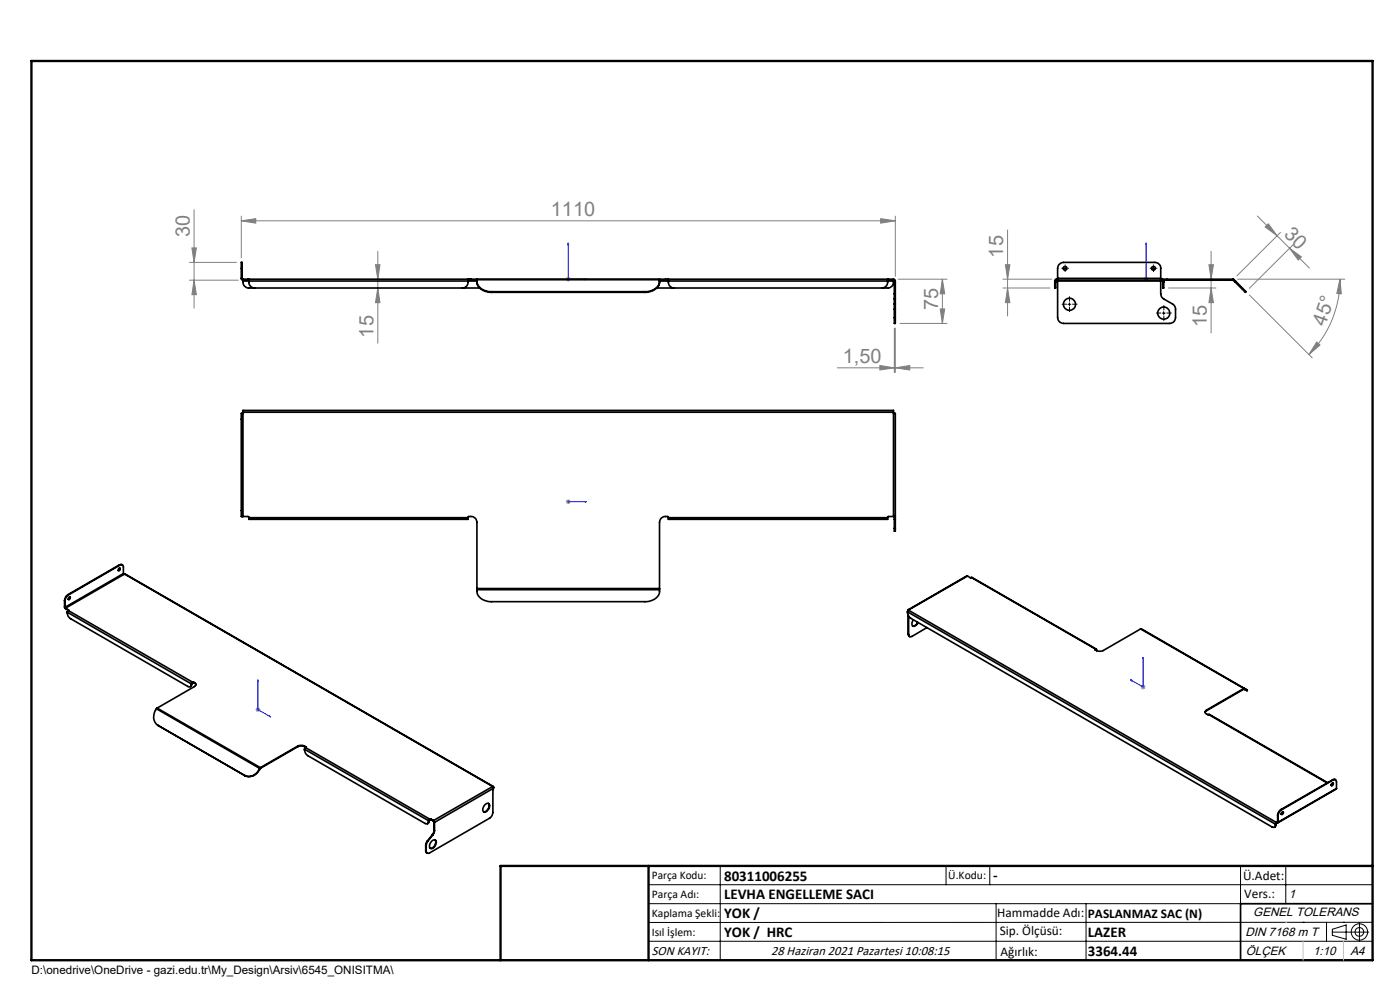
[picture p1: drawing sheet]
<svg xmlns="http://www.w3.org/2000/svg" width="297mm" height="210mm" viewBox="0 0 297 210" stroke-linecap="round" stroke-linejoin="round" font-family="sans-serif">
<g fill="none" stroke="#000" stroke-width=".21">
<path d="M225.6 56.9h.7M226 56.6v.6M244.4 56.9h.6M244.7 56.6v.6M226.6 64.5h.6M226.9 64.2v.7M246.6 66.4h.6M246.9 66.1v.6M137.6 187.7h153.6M137.6 191.7h153.6M137.6 199.7h153.6M152.8 183.7v20"/>
<path d="M200.7 183.7v4M210 183.7v4M211.3 191.7v12M230.4 191.7v12M263.2 183.7v20M272.8 183.7v8M276.4 195.6h.1M281.4 195.6v4.1M282.6 197.7h7.8M282.6 197.1l3-.9v3l-3-.8zM285 195.6h.1M288.4 195.8v3.8"/>
<path d="M291.2 195.6l-153.6 .1"/>
<circle cx="288.4" cy="197.7" r="1.74"/>
<circle cx="288.4" cy="197.7" r=".93"/>
</g>
<g fill="none" stroke="#808080" stroke-width=".21">
<path d="M40.2 59.4h10.4M40.2 55.7h10M40.7 52.6h1l-.5 3.1zM41.2 59.4l.5 3.1h-1zM41.2 44.5v20.9M51.2 46.8l3.1-.4v.9zM51.2 45.9v8.8M51.2 46.8h138.7M79.7 56.2h.9l-.4 3zM80.2 53.3v19.5M120.1 59.2h.9M120.2 58.9l.7 .7"/>
<path d="M120.5 58.7v1M120.9 58.9l-.7 .7M186.8 46.4l3.1 .4-3.1 .5zM189.9 45.9v12.7M190.5 59.2h10.4M199.9 59.2v9.4M199.9 59.2l.5 3.1h-.9zM212.8 59.2h10.3M213.3 56.2h.9l-.5 3zM213.7 48.8v18.2M242.6 59.2h1M242.8 58.9l.7 .7"/>
<path d="M243.1 58.7v1M243.5 58.9l-.7 .7M256.5 56.2h.9l-.5 3zM256.9 53.3v17.3M262.5 59.2h22.8M266.7 45.8l4.2 4.2M268.4 48.1l.7-.6 1.8 2.5zM270.9 50l6.9 6.9M271.6 49.3l-9.2 9.2M273.6 52.7l2.5 1.8-.7 .7zM274.3 52l-9.3 9.2M284.3 59.2l.3 3.1h-1z"/>
<path d="M284.3 59.2a22.4 22.4 0 0 1-6.6 16M80.2 61.1l.4 3.1h-.9zM177.6 78h18.3M186.7 77.5l3 .5-3 .5zM189.7 69.6v9.4M189.9 78l3.1-.5v1zM189.9 69.6v9.4M190.9 68.6h10M199.5 65.5h.9l-.5 3.1zM212.8 61.1h9.9M213.7 61.1l.5 3.1h-.9zM247.9 61.1h10.1"/>
<path d="M256.9 61.1l.5 3.1h-.9zM265 62.6l13.4 13.3M279.3 72.6l.7 .6-2.3 2zM120.1 106.4h.9M120.2 106.1l.7 .7M120.5 105.9v1M120.9 106.1l-.7 .7M54.2 150.5h1M54.4 150.2l.7 .7M54.7 150v1M55.1 150.2l-.7 .7M242 145.7h1"/>
<path d="M242.1 145.4l.8 .7M242.5 145.2v1.1M242.9 145.4l-.8 .7"/>
</g>
<g fill="none" stroke="#00f" stroke-width=".21">
<path d="M120.5 51.5l.1 .4h-.2zM120.5 51.5v7.7h3.9M124 59.2h.4l-.4 .1zM243.1 59.2v.1zM243.1 51.5v.4v-.4M243.1 59.2h.1M243.1 51.5v7.7M120.4 106.4h.3zM120.5 106.4h.1M120.5 106.4h3.9M124.4 106.4h-.4h.4M242.5 139.4l.1 .4-.2-.1z"/>
<path d="M242.5 139.4v6.3l-2.7-1.5M54.7 144.2l.1 .4-.2-.1zM54.7 144.2v6.3l2.7 1.6M57.2 151.8l.2 .3-.2-.1zM239.8 144.2h.3v.2z"/>
</g>
<g fill="none" stroke="#000" stroke-width=".21" stroke-dasharray="15.2 1.3 1.3 1.3">
<path d="M225.3 56.9h-.1M226 56.3v-.1M226 57.5v.1M226.6 56.9h.1M244.1 56.9h-.1M244.7 56.3v-.1M244.7 57.5v.1M245.3 56.9h.1M226.3 64.5h-1M226.9 63.9v-1M226.9 65.2v.9M227.5 64.5h1"/>
<path d="M246.3 66.4h-1M246.9 65.8v-1M246.9 67v1M247.5 66.4h1"/>
</g>
<path d="M106.2 203.7h185" fill="none" stroke="#000" stroke-width=".25"/>
<path d="M291.2 191.7h-28v12" fill="none" stroke="#000" stroke-width=".35"/>
<path d="M6.7 12.9h284.5v190.8h-284.5zM137.6 183.7v20M291.2 183.7h-185v20" fill="none" stroke="#000" stroke-width=".5"/>
<path d="M261.5 59.3l.1 .1M261.6 59.2l.1 .1M261.7 59.4h.1M261.7 59.2h.1M272.8 195.6h.1M276.4 199.7v4M285 199.7v4" fill="none" stroke="#c0c0c0" stroke-width=".21"/>
<path d="M268.4 48.1l.7-.6 1.8 2.5zM273.6 52.7l2.5 1.8-.7 .7z" fill="#808080"/>
<g fill="#00f">
<path d="M57.2 151.8l.2 .3-.2-.1zM54.7 144.2l.1 .4-.2-.1zM124 59.2h.4l-.4 .1zM120.5 51.5l.1 .4h-.2z"/>
<path d="M243.1 59.2v.1zM243.1 51.5v.4z"/>
<path d="M124 106.4h.4zM120.4 106.4h.3zM239.8 144.2l.3 .2v-.2zM242.5 139.4l-.1 .3 .2 .1z"/>
</g>
<g fill="#808080">
<path d="M51.2 46.8l3.1-.4v.9zM186.8 46.4l3.1 .4-3.1 .5z"/>
<path d="M189.9 78l3.1-.5v1zM186.7 77.5l3 .5-3 .5z"/>
<path d="M279.3 72.6l.7 .6-2.3 2zM284.3 59.2l.3 3.1h-1z"/>
<path d="M80.2 61.1l.4 3.1h-.9zM79.7 56.2h.9l-.4 3z"/>
<path d="M41.2 59.4l.5 3.1h-1zM40.7 52.6h1l-.5 3.1z"/>
<path d="M199.9 59.2l.5 3.1h-.9zM199.5 65.5h.9l-.5 3.1z"/>
<path d="M213.3 56.2h.9l-.5 3zM213.7 61.1l.5 3.1h-.9zM256.5 56.2h.9l-.5 3zM256.9 61.1l.5 3.1h-.9z"/>
</g>
<g fill="none" stroke="#000" stroke-width=".35">
<path d="M51.2 59v.3l.3 .1M51.2 56.9v-1.2h.2v1.2M51.2 59h.2M51.2 56.9h.2M51.2 56.9v2.1M51.4 59l.1 .2M51.4 56.9v2.1M51.5 59.4v.2M51.5 59.6a1.26 1.26 0 0 0 1.3 1.5h49M51.5 59.2h1.1M51.5 59.6h49.7M51.5 59.2v.2"/>
<path d="M51.5 59.4h1.1M52.6 59.4h.2M52.6 59.2h.2M52.6 59.2v.2M52.8 59.2v.3a1.28 1.28 0 0 0 1.2 1.6M52.8 59.2h46.5M99.3 59.2a1.58 1.58 0 0 1-1.3 1.9M99.3 59.4h.2M99.3 59.2h.2M99.5 59.2h.4M99.5 59.2v.2M99.5 59.4h.4"/>
<path d="M99.9 59.4h1.3M99.9 59.2h1.3M99.9 59.2v.2M101.2 59.7a2.73 2.73 0 0 0 3.1 2.2M101.2 59.3a2.66 2.66 0 0 0 3.1 2.7M101.2 59.2v.1M101.2 59.3h38.7M101.2 59.2h38.7M139.9 59.7a2.73 2.73 0 0 1-3.1 2.2M139.9 59.3a2.66 2.66 0 0 1-3.1 2.7M139.9 59.2v.1M139.9 59.4h1.3"/>
<path d="M139.9 59.2h1.3M139.9 59.6h49.6M141.2 59.2h.4M141.2 59.2v.2M141.2 59.4h.4M141.6 59.4h.2M141.6 59.2h.2M141.6 59.2v.2M141.8 59.2a1.58 1.58 0 0 0 1.3 1.9M141.8 59.2h46.5M188.3 59.2a1.58 1.58 0 0 1-1.3 1.9M188.3 59.4h.2"/>
<path d="M188.3 59.2h.2M188.5 59.2h1M188.5 59.2v.2M188.5 59.4h1M189.5 59.4l.2 .2M189.5 59.2l.3 .1 .1 .3M189.5 59.4v.2M189.5 59.6a1.26 1.26 0 0 1-1.2 1.5h-49M189.5 59.2v.2M189.7 59.6v2.7M189.7 59.6h.2M189.9 59.6v2.7"/>
<path d="M223.8 59.9v1.2h.1v-1.2M223.8 59.6h.1M223.8 59.9h.1M223.8 59.6v.3M223.9 59.6v.3M224.1 59.2l-.3 .2v.2M224.1 59.4l-.2 .2M224.1 59.2h.3M224.1 59.4h22.1M224.1 59.2v.2M224.4 59v-2.1a1.33 1.33 0 0 1 1.2-1.2h19.4a1.26 1.26 0 0 1 1.2 1.2v2.1M224.4 59v.6"/>
<path d="M224.4 59.6v7.8a1.26 1.26 0 0 0 1.2 1.2h22.5a1.21 1.21 0 0 0 1.3-1.2v-1.8a1.29 1.29 0 0 0-.7-1.1l-1.8-1.1a1.29 1.29 0 0 1-.7-1.1v-2.7M224.4 59.6h21.8M224.4 59h21.8M246.2 59v.4M246.2 59.4h.3M246.2 59.2h.3M246.2 59.4v.2M246.5 59.2h.1M246.5 59.4h.1M246.5 59.2v.2M246.5 59.2l.3 .1 .1 .3M246.5 59.4l.2 .2"/>
<path d="M246.5 59.2h1M246.7 59.9v1.2h.2v-1.2M246.7 59.6h.2M246.7 59.9h.2M246.7 59.6v.3M246.8 59.4h.7M246.9 59.6v.3M247.5 59.2h14M247.5 59.4h14M247.5 59.2v.2M261.5 59.2l.3 .1M261.5 59.4l.2 .1"/>
<path d="M261.5 59.2v.2M261.7 59.5l.3 .3M261.8 59.3l-.1 .2M261.8 59.3l.3 .4M262.1 59.7l2.2 2.2-.1 .1-2.2-2.2M262.1 59.7l-.1 .1M104.3 61.9h32.5M104.3 62h32.5M104.3 61.9v.1M136.8 61.9v.1M189.7 64.5v1.1M189.7 67.4v1.2h.2v-1.2"/>
<path d="M189.7 62.3v1.1M189.7 64.5h.2M189.7 65.6h.2M189.7 67.4h.2M189.7 63.4v1.1M189.7 65.6v1.8M189.7 63.4h.2M189.7 62.3h.2M189.9 64.5v1.1M189.9 62.3v1.1M189.9 63.4v1.1M189.9 65.6v1.8"/>
<path d="M51.2 88.9v19.4M51.2 88.9h.2M51.4 87.7h-.2v1.2M51.4 87.7v1.2M51.4 87.7h.1M51.4 88.9v19.4M51.5 87.4v-.3h138v.3M51.5 87.4v22.2M51.5 87.4h138M189.5 87.7h.4v21.9M189.5 87.4v22.2M25.4 119.8h.6"/>
<path d="M25.4 119.8l.1 .1M25.4 119.8l-11 6.3M25.5 119.9a.44 .44 0 0 1 .5-.1 .44 .44 0 0 1 .2 .5v1.4M25.5 119.9l-11 6.3M51.2 108.3v1.3h.2M51.2 108.3h.2M51.4 108.3v1.3M51.4 109.6h.1M51.5 109.6h1.2l.1 .2M52.8 109.8v.4h46.5v-.4M52.8 109.8h46.5M99.3 109.8l.1-.2a1.33 1.33 0 0 1 1.8 1.2v14"/>
<path d="M141.8 109.8l-.1-.2a1.33 1.33 0 0 0-1.8 1.2v14M141.8 109.8v.4h46.5v-.4M141.8 109.8h46.5M189.5 109.6h-1.1l-.1 .2M189.5 109.6h.4M189.7 109.6v.6M189.7 112.1a.38 .38 0 0 0 .2 .6v-.6M189.7 110.2v1.9M189.7 110.2h.2M189.7 112.1h.2M189.9 109.6v.6M189.9 110.2v1.9"/>
<path d="M13.7 128.8l.2 .3M13.7 127.4h.1M13.7 128.8h.1M13.7 127.4v1.4M13.8 128.8l.1 .2M13.8 127.4v1.4M13.9 129l.6 .4M13.9 129v.1M13.9 129.1l.6 .4M14.3 129.8v.2a1.47 1.47 0 0 0 .7 1.2l24.9 14.4a.44 .44 0 0 0 .5 .1 .44 .44 0 0 0 .2-.5M14.3 129.8l26.3 15.3M14.4 126.1a1.6 1.6 0 0 0-.7 1.3"/>
<path d="M14.4 126.1l.1 .1M14.5 129.5l-.2 .3M14.5 129.5l26.3 15.2M14.5 129.4v.1M14.5 126.2l-.5 .5-.2 .7M14.5 129.5h.1M14.6 126.7l.1-.1a.27 .27 0 0 1 .1 .4 .27 .27 0 0 1-.3 .1zM14.8 126.6l-.1 .4-.2 .1M25.3 120.5h.1a.27 .27 0 0 1 .1 .4 .27 .27 0 0 1-.4 .1zM25.4 120.5v.3l-.3 .2M26.2 121.7l.1 .1M26.2 121.7l-12.4 7.1"/>
<path d="M26.3 121.8l-12.4 7.2M26.4 121.8l78.2 45M26.4 121.8h-.1M26.4 121.8l78.1 45M101.2 124.8v.3M101.2 125.1a2.66 2.66 0 0 0 3.1 2.5h32.5a2.66 2.66 0 0 0 3.1-2.5M101.2 124.8h38.7M101.2 125.1h38.7M139.9 124.8v.3M192.5 129.8l.2 .8 .4 .5 76.8 44.3a.44 .44 0 0 0 .5 .1 .44 .44 0 0 0 .2-.5M192.5 129.8l78.1 45M192.7 129.5h.1"/>
<path d="M192.7 134.5l.3 .5M192.7 134.5l.1 .1M192.7 130.5v4M192.7 129.4l-.2 .4M192.7 129.4l78.1 45.1M192.8 130.7v3.9M192.9 129.3l-.2 .2M192.9 129.3l-.2 .1M193.7 131.5a.96 .96 0 0 0 0 1.3 1.14 1.14 0 0 0 1.1-.7M194.7 132h-.1a1.01 1.01 0 0 1-1 .8M196.6 133.1l-3.1 1.9a.44 .44 0 0 1-.5 0 .44 .44 0 0 1-.2-.4M205.2 122.2l.6 .3h.3"/>
<path d="M205.2 122.2l-12.5 7.1M205.2 122.2l-12.3 7.1M206.1 122.5l26.5 15.2M206.1 122.5l26.3 15.2M232.4 137.7v.2M232.4 137.9l.2 .1M232.4 137.7l.2 .1M232.4 137.8l.1 .1M232.4 137.7h.1M232.4 137.7v.1M232.4 137.8v.1M232.5 137.9h.1"/>
<path d="M232.6 137.8l-.1 .1M232.6 137.8v.2M242 133.4l-8 4.6-.5 .1-.9-.1M242 133.4l22 12.6M242 133.4l21.9 12.6M33.2 150.3a2.39 2.39 0 0 0 .3 3.6M33.2 150.3l21.9 12.7M33.3 150.2l-.1 .1M33.3 150.2l21.9 12.6M33.5 153.9l18.5 10.6M33.5 153.9h.1M40.6 145.1v.1"/>
<path d="M40.7 145.1l-.1 .4-.2 .2M40.7 145l-.1 .1M40.7 145v.1M40.7 145.1l-.1 .1M40.8 144.7l-.2 .4M40.8 144.8l-.1 .2M40.8 144.7h.1M40.8 144.7v.1M40.8 144.7h.2M40.8 144.8h.2M40.8 144.8h.1M41 144.7l.3 .1"/>
<path d="M41 144.7v.1M41 144.8l.3 .1M41.3 144.8a.43 .43 0 0 1 .3 .4 .43 .43 0 0 1-.3 .4l-8 4.6M41.3 144.9l.3 .4M41.3 144.8v.1M63.2 158.2l.5-.1 .9 .1M63.2 158.4a1.5 1.5 0 0 1 1.4 0M63.2 158.2l-8 4.6M63.2 158.2v.2M63.2 158.4l-8 4.6M64.6 158.9l.2 .9 .5 .5 24.9 14.4a.44 .44 0 0 0 .5 0 .44 .44 0 0 0 .2-.4M64.6 158.2l.2 .2"/>
<path d="M64.6 158.9l26.3 15.2M64.6 158.2v.2M64.6 158.4l.2 .1M64.8 158.6l-.2 .3M64.8 158.6l26.3 15.1M64.8 158.4v.1M64.8 158.5v.1M255.9 150.6a.43 .43 0 0 0-.2 .4 .43 .43 0 0 0 .2 .4l.5 .2M255.9 150.8l-.2 .3M255.9 150.6v.2M256.4 151.6l25.2 14.4M256.4 151.6l25.2 14.5"/>
<path d="M263.9 146h.1M263.9 146.2h.1M263.9 146l-8 4.6M263.9 146v.2M263.9 146.2l-8 4.6M263.9 146.2l.6 .3-.3-.2M263.9 146.2l.3 .1M264 146l-.1 .2M264 146l.2 .1M264.2 146.1l.4 .3-.1 .1M264.2 146.1v.2M54.9 163.3a2.32 2.32 0 0 1-3 1.2h.1"/>
<path d="M54.9 163.3l.1 .1M55 163.4a2.32 2.32 0 0 1-3 1.1M55.1 163l-.2 .3M55.1 163h.1M55.2 163l-.2 .4M55.2 162.8l-.1 .2M55.2 163h.1M55.2 162.8v.2M90.3 179.3h.1M90.3 179.3v1.1M90.4 179.3v1.2M90.7 178.4l-.4 .9"/>
<path d="M90.7 178.4h.1M90.8 178.4l-.4 .9M90.9 174.1v.2M91 174.2l-.1 .4-.2 .1M91 174.1h-.1M91 174.1v.1M91 174.2l-.1 .1M91.1 173.7l-.2 .4M91.1 173.8l-.1 .3M91.1 173.7v.1M91.1 173.8h.1M91.2 173.7h.2"/>
<path d="M91.2 173.8h.2M91.2 173.7h-.1M91.2 173.7v.1M91.4 173.7l.6 .4M91.4 173.7v.1M91.4 173.8l.6 .4M91.6 178.4a.57 .57 0 0 1 .9-.1 .57 .57 0 0 1-.1 .9 .82 .82 0 0 1-1.2 .6 1.24 1.24 0 0 1 .4-1.4zM91.7 177.1h.1M91.7 177.1l-1 1.3M91.8 177.1l-1 1.3M92 174.2l.1 .2M92 174.1l.2 .3"/>
<path d="M92 174.1v.1M92.1 176.1l-.4 1M92.1 174.4h.1M92.1 176.1l.1 .1M92.1 174.4v1.7M92.2 176.2l-.4 .9M92.2 174.4v1.8M92.3 178.2a1.24 1.24 0 0 1-1 1.7M102.9 170.7a.55 .55 0 0 1 .8-.2 .55 .55 0 0 1 .1 .8v.1a.82 .82 0 0 1-1.3 .7 1.24 1.24 0 0 1 .4-1.4zM103.6 170.4a1.26 1.26 0 0 1-1 1.8M104.4 166.9l.2 .4M104.4 166.9l-12.4 7.2"/>
<path d="M104.5 166.8l.2 .2M104.5 167h.1M104.5 166.8l-.1 .1M104.5 166.8v.2M104.5 167h-.1M104.6 167.3v5.1l-.2 .5-.4 .6-12.9 7.4a.44 .44 0 0 1-.5 .1 .44 .44 0 0 1-.2-.5M104.6 167.3l-12.4 7.1M104.6 167.2v.2M104.6 167v.2M104.7 167.1l-.1 .4M104.7 167h-.1M104.7 167v.1"/>
<path d="M104.7 167.1l-.1 .1M270.6 174.8v.2M270.7 174.9l-.1 .4-.2 .2M270.7 174.8h-.1M270.7 174.8v.1M270.7 174.9l-.1 .1M270.8 174.5l-.2 .3M270.8 174.6l-.1 .2M270.8 174.5v.1M270.9 174.4v.1M270.9 174.4l-.1 .1M270.9 174.5l-.1 .1"/>
<path d="M271 174.3l-.1 .1M271 173h.1M271 174.3l.1 .1M271 173v1.3M271.1 174.4l-.2 .1M271.1 173v1.4M271.7 171.7a1.6 1.6 0 0 0-.7 1.3M271.7 171.7l.2 .1M271.9 171.8l-.6 .7-.2 .5M272 172.3l.1-.1a.26 .26 0 0 1 .1 .4 .26 .26 0 0 1-.4 0zM272.1 172.2l-.1 .4-.2 .1M282.4 166.5l.2 .1"/>
<path d="M282.6 166.1h.1a.29 .29 0 0 1 .1 .4 .29 .29 0 0 1-.4 .1zM282.7 165.4h.6M282.7 165.4h.1M282.7 165.4l-11 6.3M282.8 166.1l-.3 .5M282.8 165.4a.44 .44 0 0 1 .5 0 .44 .44 0 0 1 .2 .5v1.3M282.8 165.4l-10.9 6.4M283.5 167.2l-12.4 7.3M283.5 167.2l-12.4 7.2M90.3 180.4l.1 .4 .2 .2M90.3 180.4l.1 .1"/>
<circle cx="225.9" cy="56.9" r=".4"/>
<circle cx="244.7" cy="56.9" r=".4"/>
<circle cx="226.9" cy="64.6" r="1.28"/>
<circle cx="246.9" cy="66.4" r="1.28"/>
</g>
<g font-size="4.2" fill="#808080">
<text x="116.9" y="45.9">1110</text>
<text x="40.2" y="50.3" transform="rotate(-90 40.2 50.3)">30</text>
<text x="272.2" y="49.9" transform="rotate(45 272.2 49.9)">30</text>
<text x="212.8" y="54.6" transform="rotate(-90 212.8 54.6)">15</text>
<text x="199" y="65.8" transform="rotate(-90 199 65.8)">75</text>
<text x="79.2" y="71.6" transform="rotate(-90 79.2 71.6)">15</text>
<text x="256" y="69.4" transform="rotate(-90 256 69.4)">15</text>
<text x="281.1" y="69.3" transform="rotate(-71 281.1 69.3)">45°</text>
<text x="178.8" y="77.1">1,50</text>
</g>
<g font-size="3.2">
<text x="153.6" y="186.8">80311006255</text>
<text x="153.6" y="190.8">LEVHA ENGELLEME SACI</text>
<text x="210.7" y="186.6">-</text>
<text x="153.6" y="194.8">YOK /</text>
<text x="153.6" y="198.8">YOK / HRC</text>
<text x="230.8" y="198.7">LAZER</text>
<text x="230.8" y="202.8">3364.44</text>
</g>
<g font-size="2.8">
<text x="263.7" y="186.7">Ü.Adet:</text>
<text x="263.9" y="190.5">Vers.:</text>
<text x="211.5" y="194.5">Hammadde Adı:</text>
<text x="230.8" y="194.7">PASLANMAZ SAC (N)</text>
<text x="138.3" y="202.6">SON KAYIT:</text>
<text x="163.6" y="202.6">28 Haziran 2021 Pazartesi 10:08:15</text>
<text x="212.1" y="198.4">Sip. Ölçüsü:</text>
<text x="212.2" y="202.7">Ağırlık:</text>
</g>
<g font-size="2.6">
<text x="273.4" y="190.4">1</text>
<text x="265.9" y="194.4">GENEL TOLERANS</text>
<text x="264.2" y="198.5">DIN 7168 m T</text>
<text x="264.3" y="202.6">ÖLÇEK</text>
<text x="278.5" y="202.6">1:10</text>
<text x="286.5" y="202.6">A4</text>
</g>
<g font-size="2.5">
<text x="138.3" y="186.4">Parça Kodu:</text>
<text x="138.3" y="190.5">Parça Adı:</text>
<text x="201.2" y="186.5">Ü.Kodu:</text>
<text x="138.3" y="194.5">Kaplama Şekli:</text>
<text x="138.3" y="198.6">Isıl İşlem:</text>
<text x="6.7" y="206.7">D:\onedrive\OneDrive - gazi.edu.tr\My_Design\Arsiv\6545_ONISITMA\</text>
</g>
</svg>
